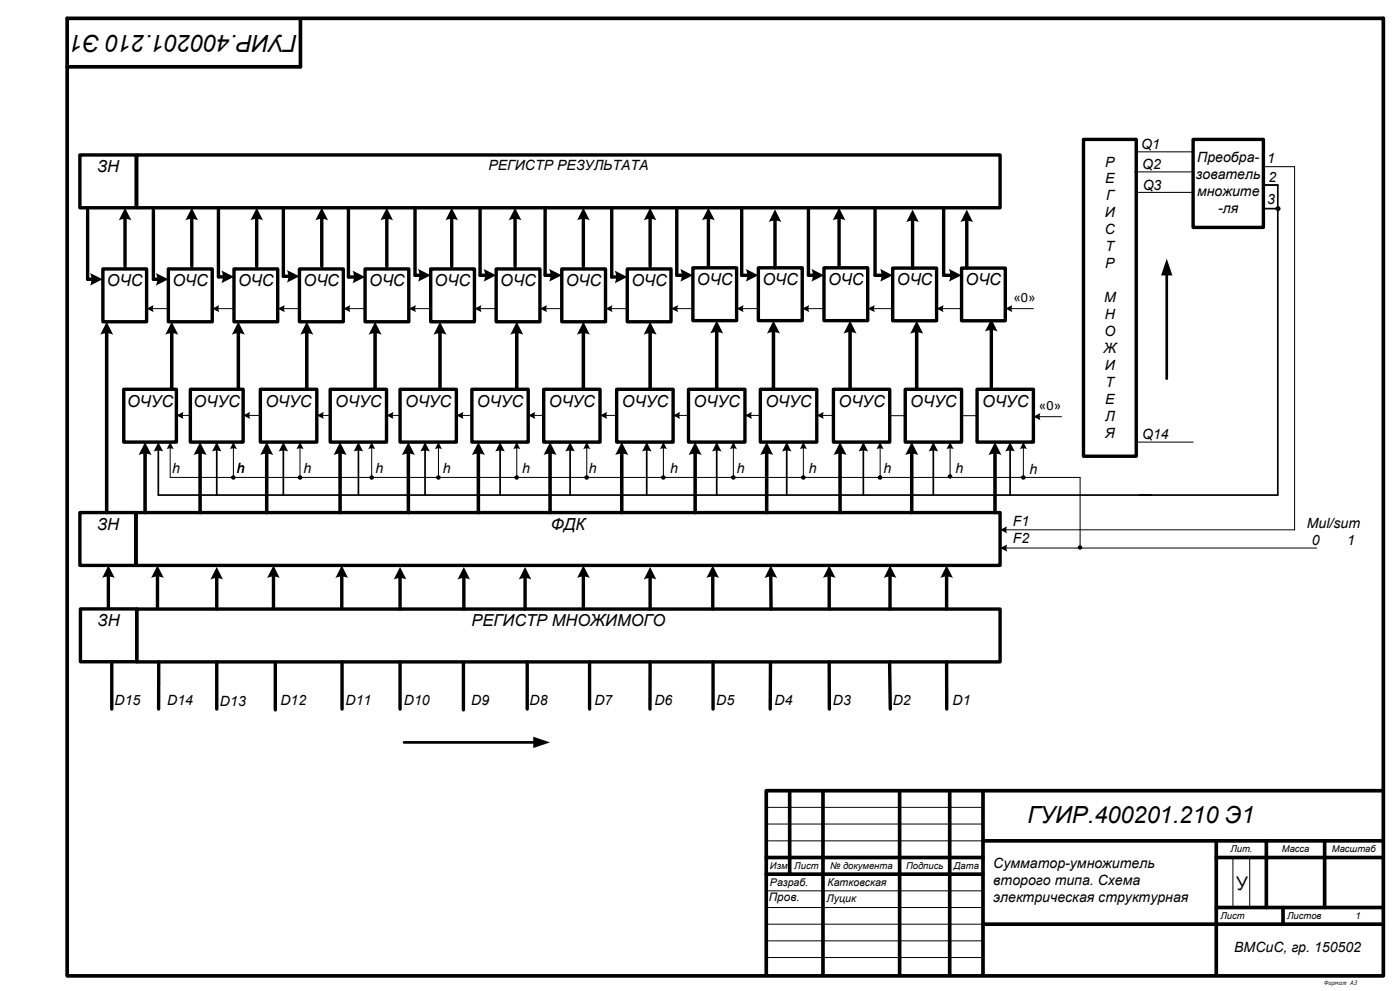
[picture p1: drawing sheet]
<svg xmlns="http://www.w3.org/2000/svg" width="420mm" height="297mm" viewBox="0 0 420 297" stroke-linecap="round" stroke-linejoin="round" font-family="sans-serif">
<g fill="none" stroke="#000" stroke-width="1.1">
<path d="M20.2 5.5h394.8v287h-394.8zM90.1 6v14h-69.9M32 99.4v54.2M51.5 99.4v17.3M71.5 99.4v17.3M92 99.4v17.3M112.5 99.4v17.3M132 99.4v17.3M155 99.4v17.3M175 99.4v17.3M195 99.4v17.3M215 99.1v17.6"/>
<path d="M232 99.1v17.6M255 99.1v17.6M275 99.1v17.6M43.5 135.5v18.1M60 135.5v18.1M80 135.5v18.1M102 135.5v18.1M122.5 135.5v18.1M143.5 135.5v18.1M165 135.5v18.1M186.5 135.5v18.1M208.5 135.5v18.1"/>
<path d="M230 135.5v18.1M252 135.5v18.1M273.5 135.5v18.1M298.5 135.5v18.1M236.9 237v25M246.9 237v55M269.9 237v55M284.9 237v55M294.9 237v55M414.9 237h-185v55M229.9 257h65M294.9 252h120"/>
<path d="M364.9 252v40M364.9 257h50M379.9 252v20M397.4 252v20M229.9 262h65M295 277h120M364.9 272h50M384.9 272v5"/>
</g>
<g fill="none" stroke="#000" stroke-width=".3">
<path d="M340.4 51.5h17M340.7 45.5h17.1M340.9 57.7h17M379 50h9.4v108.8h-86.8M379 55.5h4.3M45.6 92.5h4.9M65.3 92.5h4.9M84.9 92.5h4.9M104.6 92.5h4.9M124.2 92.5h5M143.9 92.5h4.9M163.6 92.5h4.9"/>
<path d="M183.3 92.5h4.9M202.9 92.5h5M222.6 92.5h4.9M242.3 92.5h4.9M261.9 92.5h5.9M282.6 92.5h5.9M303.2 92.5h6.8M51.1 134.1v9h272.9v21.3M54.5 124.5h2.6M70 134.1v9.3M74.5 124.5h3.6M90 134.1v9"/>
<path d="M96.6 124.5h2.5M111.5 134.1v9M117.6 124.5h2.4M131.5 134.1v9.3M138.5 124.5h3.1M155 134.1v8.7M160.1 124.5h3M176 134.1v9.3M181.6 124.5h3.4M199 134.1v9M203.5 124.5h3M220 134.1v9"/>
<path d="M225.1 124.5h3M241 134.1v9M246.6 124.5h3.4M264 134.1v9M266.9 124.6h4.7M285 134.1v9M288.5 124.6h4.6M307 134.1v9M311.6 124.9h6.8M340.9 132.5h17M301.7 164.3h93.3M229.9 242h65"/>
<path d="M229.9 247h65M229.9 252h65M369.9 257v15M374.9 257v15M229.9 267h65M229.9 272h65M229.9 277h65.1M229.9 282h65M229.9 287h65"/>
</g>
<g fill="none" stroke="#000" stroke-width="1">
<path d="M24 46.4h16.9v15.9h-16.9zM41 46.4h259v15.9h-259zM325 41.8h15.9v94.9h-15.9zM357.9 41.8h21.1v26.4h-21.1zM26.3 63v20.7h1.6M37.5 65.2v14.6M46 63v20.7h1.7M57.5 65.2v14.6M65.5 62.3v20.7h1.8M77 65.2v14.6M85 62.3v20.5h2M96.5 65.2v14.6"/>
<path d="M104.5 62.3v20.7h2.1M116 65.2v14.6M124.5 62.3v20.2h1.8M135.5 65.2v14.6M144 62.3v20.2h2M154.5 65.2v14.6M163.5 62.3v20.2h2.2M175 65.2v14.6M183.5 62.3v20.7h1.8M195 65.2v14.6M203 62.3v20.2h2M212.5 65.2v14.6"/>
<path d="M222.5 62.3v20.2h2.2M232.5 65.6v14.7M242.5 62.3v20.2h1.8M251.7 65.2v14.6M262.5 62.3v20.2h2.5M273.8 65.7v14.6M283.1 62.3v20.2h2.5M290 65.7v14.6M30.9 80.6h13.1v15.8h-13.1zM50.5 80.6h13.2v15.8h-13.2zM70.2 80.6h13.1v15.8h-13.1zM89.8 80.6h13.2v15.8h-13.2z"/>
<path d="M109.5 80.6h13.1v15.8h-13.1zM129.2 80.6h13.1v15.8h-13.1zM148.8 80.6h13.2v15.8h-13.2zM168.5 80.6h13.2v15.8h-13.2zM188.2 80.6h13.1v15.8h-13.1zM207.9 80.3h13.1v15.8h-13.1zM227.5 80.3h13.2v15.8h-13.2zM247.2 80.3h13.1v15.8h-13.1zM267.8 80.3h13.2v15.8h-13.2zM288.5 80.3h13.1v15.8h-13.1zM297.4 98.5v18.2M37.1 116.7h15.8v15.8h-15.8z"/>
<path d="M57.1 116.7h15.8v15.8h-15.8zM78.1 116.7h16.9v15.8h-16.9zM99.1 116.7h16.9v15.8h-16.9zM120 116.7h16.9v15.8h-16.9zM141.6 116.7h16.9v15.8h-16.9zM163.1 116.7h16.9v15.8h-16.9zM185 116.7h16.9v15.8h-16.9zM206.5 116.7h17v15.8h-17zM228.1 116.7h16.9v15.8h-16.9zM250 116.7h16.9v15.8h-16.9zM271.6 116.7h16.9v15.8h-16.9zM293.1 116.7h16.9v15.8h-16.9z"/>
<path d="M24 153.6h16.9v15.9h-16.9zM40.7 153.6h259.3v15.9h-259.3zM32.5 172.3v9.8M47.2 172.3v9.8M65 172.8v9.7M82 172.3v9.8M102.5 172.3v9.8M120 172.8v9.7M139.1 172.8v9.7M157.5 172.8v9.7M175 172.3v9.8M195 172.8v9.7"/>
<path d="M213.8 172.3v10.2M231.2 172.3l.1 10.2M248.8 172.3v10.2M267 172.3v10.2M284 172.3v10.2M24.1 182.5h16.9v15.8h-16.9zM33.5 198.4v14.1M41 182.5h259v15.9h-259zM47.6 198.4v14.1M65 198.4v14.1M82.6 198.6v14.2M102.6 198.4v14.1"/>
<path d="M120 198.4v14.1M139 198.6v14.2M158.2 198.4v14.1M176.9 198.4v14.1M195 198.4v14.1M213.9 198.4v14.1M231.1 198.7v13.8M248.8 198.4v14.1M266.9 198.4l.2 14.1M284 198.4v14.1"/>
</g>
<g fill="none" stroke="#000" stroke-width=".51">
<path d="M379 55.5h4.3v92.9h-335.8v-13.7M379 62.5h4M65 134.7v13.7M85 134.7v13.7M107.5 134.7v13.7M127.5 134.7v13.7M150 134.7v13.7M171 134.7v13.7M194 134.7v13.7M215 134.7v13.7M236 134.7v13.7M259 134.7v13.7"/>
<path d="M280 134.7v13.7M303 134.7v13.7"/>
</g>
<g fill="#000">
<path d="M350 77.5l1.7 5h-3.4zM160 220.8l5 1.7-5 1.7z"/>
<path d="M37.5 62.3l1.9 3.7-1.6-.4-2.2 .4z" fill-rule="evenodd"/>
<path d="M57.5 62.3l1.9 3.7-1.6-.4-2.2 .4z" fill-rule="evenodd"/>
<path d="M77 62.3l1.9 3.7-1.6-.4-2.2 .4z" fill-rule="evenodd"/>
<path d="M96.5 62.3l1.9 3.7-1.6-.4-2.2 .4z" fill-rule="evenodd"/>
<path d="M116 62.3l1.9 3.7-1.6-.4-2.2 .4z" fill-rule="evenodd"/>
<path d="M135.5 62.3l1.9 3.7-1.6-.4-2.2 .4z" fill-rule="evenodd"/>
<path d="M154.5 62.3l1.9 3.7-1.6-.4-2.2 .4z" fill-rule="evenodd"/>
<path d="M175 62.3l1.9 3.7-1.6-.4-2.2 .4z" fill-rule="evenodd"/>
<path d="M195 62.3l1.9 3.7-1.6-.4-2.2 .4z" fill-rule="evenodd"/>
<path d="M212.5 62.3l1.9 3.7-1.6-.4-2.2 .4z" fill-rule="evenodd"/>
<path d="M232.5 62.7l1.9 3.8-1.6-.4-2.2 .4z" fill-rule="evenodd"/>
<path d="M251.7 62.3l1.9 3.7-1.6-.4-2.2 .4z" fill-rule="evenodd"/>
<path d="M273.8 62.8l1.8 3.8-1.6-.4-2.1 .4z" fill-rule="evenodd"/>
<path d="M290 62.8l1.9 3.8-1.6-.4-2.2 .4z" fill-rule="evenodd"/>
<path d="M27 81.8l3.8 1.9-3.8 1.9 .4-2.2z" fill-rule="evenodd"/>
<path d="M32 96.4l2 3.9-1.7-.4h-1.1l-1.1 .4z" fill-rule="evenodd"/>
<path d="M44 92.5l2.1-1.1-.2 .9 .2 1.3z" fill-rule="evenodd"/>
<path d="M46.7 81.8l3.8 1.9-3.8 1.9 .5-2.2z" fill-rule="evenodd"/>
<path d="M51.5 96.4l2 3.9-1.7-.4h-1.1l-1.1 .4z" fill-rule="evenodd"/>
<path d="M63.7 92.5l2.1-1.1-.3 .9 .3 1.3z" fill-rule="evenodd"/>
<path d="M66.4 81.1l3.8 1.9-3.8 1.9 .5-2.2z" fill-rule="evenodd"/>
<path d="M71.5 96.4l1.9 3.9-1.6-.4h-1.2l-1 .4z" fill-rule="evenodd"/>
<path d="M83.3 92.5l2.1-1.1-.2 .9 .2 1.3z" fill-rule="evenodd"/>
<path d="M86.1 80.9l3.7 1.9-3.7 1.9 .4-1.6z" fill-rule="evenodd"/>
<path d="M92 96.4l2 3.9-1.7-.4h-1.1l-1.1 .4z" fill-rule="evenodd"/>
<path d="M103 92.5l2.1-1.1-.2 .9 .2 1.3z" fill-rule="evenodd"/>
<path d="M105.7 81.1l3.8 1.9-3.8 1.9 .5-1.6z" fill-rule="evenodd"/>
<path d="M112.5 96.4l2 3.9-1.7-.4h-1.1l-1.1 .4z" fill-rule="evenodd"/>
<path d="M122.6 92.5l2.2-1.1-.2 .9 .2 1.3z" fill-rule="evenodd"/>
<path d="M125.4 80.6l3.8 1.9-3.8 1.9 .4-2.2z" fill-rule="evenodd"/>
<path d="M132 96.4l1.9 3.9-1.6-.4h-1.2l-1.1 .4z" fill-rule="evenodd"/>
<path d="M142.3 92.5l2.1-1.1-.2 .9 .2 1.3z" fill-rule="evenodd"/>
<path d="M145.1 80.6l3.7 1.9-3.7 1.9 .4-2.2z" fill-rule="evenodd"/>
<path d="M155 96.4l2 3.9-1.7-.4h-1.1l-1.1 .4z" fill-rule="evenodd"/>
<path d="M162 92.5l2.1-1.1-.2 .9 .2 1.3z" fill-rule="evenodd"/>
<path d="M164.7 80.6l3.8 1.9-3.8 1.9 .5-2.2z" fill-rule="evenodd"/>
<path d="M175 96.4l2 3.9-1.7-.4h-1.1l-1.1 .4z" fill-rule="evenodd"/>
<path d="M181.7 92.5l2.1-1.1-.3 .9 .3 1.3z" fill-rule="evenodd"/>
<path d="M184.4 81.1l3.8 1.9-3.8 1.9 .4-2.2z" fill-rule="evenodd"/>
<path d="M195 96.4l2 3.9-1.7-.4h-1.1l-1.1 .4z" fill-rule="evenodd"/>
<path d="M201.3 92.5l2.2-1.1-.3 .9 .3 1.3z" fill-rule="evenodd"/>
<path d="M204.1 80.6l3.8 1.9-3.8 1.9 .4-2.2z" fill-rule="evenodd"/>
<path d="M215 96.1l2 3.9-1.7-.5-1.1 .1-1.1 .4z" fill-rule="evenodd"/>
<path d="M221 92.5l2.1-1.1-.2 .9 .2 1.3z" fill-rule="evenodd"/>
<path d="M223.7 80.6l3.8 1.9-3.8 1.9 .5-2.2z" fill-rule="evenodd"/>
<path d="M232 96.1l2 3.9-1.7-.5-1.1 .1-1.1 .4z" fill-rule="evenodd"/>
<path d="M240.7 92.5l2.1-1.1-.3 .9 .3 1.3z" fill-rule="evenodd"/>
<path d="M243.4 80.6l3.8 1.9-3.8 1.9 .5-2.2z" fill-rule="evenodd"/>
<path d="M255 96.1l2 3.9-1.7-.5-1.1 .1-1.1 .4z" fill-rule="evenodd"/>
<path d="M260.3 92.5l2.1-1.1-.2 .9 .2 1.3z" fill-rule="evenodd"/>
<path d="M264 80.6l3.8 1.9-3.8 1.9 .5-2.2z" fill-rule="evenodd"/>
<path d="M275 96.1l1.9 3.9-1.6-.4-2.3 .4z" fill-rule="evenodd"/>
<path d="M281 92.5l2.1-1.1-.3 .9 .3 1.3z" fill-rule="evenodd"/>
<path d="M284.6 80.6l3.9 1.9-3.9 1.9 .5-1.6z" fill-rule="evenodd"/>
<path d="M297.4 95.6l1.9 3.8-1.7-.5-2.1 .5z" fill-rule="evenodd"/>
<path d="M301.6 92.5l2.1-1.1-.2 .9 .2 1.3z" fill-rule="evenodd"/>
<path d="M43.5 132.5l2 3.9-1.7-.4-2.2 .4z" fill-rule="evenodd"/>
<path d="M47.5 132.5l1.4 2.8-1.4-.3-1.4 .3z" fill-rule="evenodd"/>
<path d="M51.1 132.5l1 2.1-.8-.2-1.3 .2z" fill-rule="evenodd"/>
<path d="M52.9 124.5l2.2-1.1-.3 .9 .3 1.3z" fill-rule="evenodd"/>
<path d="M60 132.5l2 3.9-1.7-.4-2.2 .4z" fill-rule="evenodd"/>
<path d="M65 132.5l1.4 2.8-1.4-.3-1.4 .3z" fill-rule="evenodd"/>
<path d="M70 132.5l1.1 2.1-.9-.2-1.2 .2z" fill-rule="evenodd"/>
<path d="M72.9 124.5l2.2-1.1-.3 .9 .3 1.3z" fill-rule="evenodd"/>
<path d="M80 132.5l2 3.9-1.7-.4-2.2 .4z" fill-rule="evenodd"/>
<path d="M85 132.5l1.4 2.8-1.4-.3-1.4 .3z" fill-rule="evenodd"/>
<path d="M90 132.5l1.1 2.1-.9-.2-1.3 .2z" fill-rule="evenodd"/>
<path d="M95 124.5l2.2-1.1-.3 .9 .3 1.3z" fill-rule="evenodd"/>
<path d="M102 132.5l2 3.9-1.7-.4-2.2 .4z" fill-rule="evenodd"/>
<path d="M107.5 132.5l1.4 2.8-1.4-.3-1.4 .3z" fill-rule="evenodd"/>
<path d="M111.5 132.5l1.1 2.1-.9-.2-1.3 .2z" fill-rule="evenodd"/>
<path d="M116 124.5l2.1-1.1-.3 .9 .3 1.3z" fill-rule="evenodd"/>
<path d="M122.5 132.5l2 3.9-1.7-.4-2.2 .4z" fill-rule="evenodd"/>
<path d="M127.5 132.5l1.4 2.8-1.4-.3-1.4 .3z" fill-rule="evenodd"/>
<path d="M131.5 132.5l1.1 2.1-.9-.2-1.2 .2z" fill-rule="evenodd"/>
<path d="M136.9 124.5l2.2-1.1-.3 .9 .3 1.3z" fill-rule="evenodd"/>
<path d="M143.5 132.5l2 3.9-1.7-.4-2.2 .4z" fill-rule="evenodd"/>
<path d="M150 132.5l1.4 2.8-1.4-.3-1.4 .3z" fill-rule="evenodd"/>
<path d="M155 132.5l1.1 2.1-.9-.2-1.2 .2z" fill-rule="evenodd"/>
<path d="M158.5 124.5l2.1-1.1-.2 .9 .2 1.3z" fill-rule="evenodd"/>
<path d="M165 132.5l2 3.9-1.7-.4-2.2 .4z" fill-rule="evenodd"/>
<path d="M171 132.5l1.4 2.8-1.4-.3-1.4 .3z" fill-rule="evenodd"/>
<path d="M176 132.5l1.1 2.1-.9-.2-1.2 .2z" fill-rule="evenodd"/>
<path d="M180 124.5l2.2-1.1-.3 .9 .3 1.3z" fill-rule="evenodd"/>
<path d="M186.5 132.5l2 3.9-1.7-.4-2.2 .4z" fill-rule="evenodd"/>
<path d="M194 132.5l1.5 2.8-1.5-.3-1.4 .3z" fill-rule="evenodd"/>
<path d="M199 132.5l1.1 2.1-.9-.2-1.2 .2z" fill-rule="evenodd"/>
<path d="M201.9 124.5l2.1-1.1-.2 .9 .2 1.3z" fill-rule="evenodd"/>
<path d="M208.5 132.5l2 3.9-1.7-.4-2.2 .4z" fill-rule="evenodd"/>
<path d="M215 132.5l1.5 2.8-1.5-.3-1.4 .3z" fill-rule="evenodd"/>
<path d="M220 132.5l1.1 2.1-.9-.2-1.3 .2z" fill-rule="evenodd"/>
<path d="M223.5 124.5l2.1-1.1-.2 .9 .2 1.3z" fill-rule="evenodd"/>
<path d="M230 132.5l1.9 3.9-1.6-.4-2.3 .4z" fill-rule="evenodd"/>
<path d="M236 132.5l1.4 2.8-1.4-.3-1.4 .3z" fill-rule="evenodd"/>
<path d="M241 132.5l1.1 2.1-.9-.2-1.3 .2z" fill-rule="evenodd"/>
<path d="M245 124.5l2.1-1.1-.2 .9 .2 1.3z" fill-rule="evenodd"/>
<path d="M252 132.5l2 3.9-1.7-.4-2.2 .4z" fill-rule="evenodd"/>
<path d="M259 132.5l1.4 2.8-1.4-.3-1.4 .3z" fill-rule="evenodd"/>
<path d="M264 132.5l1.1 2.1-.9-.2-1.3 .2z" fill-rule="evenodd"/>
<path d="M273.5 132.5l2 3.9-1.7-.4-2.2 .4z" fill-rule="evenodd"/>
<path d="M280 132.5l1.4 2.8-1.4-.3-1.4 .3z" fill-rule="evenodd"/>
<path d="M285 132.5l1.1 2.1-.9-.2-1.3 .2z" fill-rule="evenodd"/>
<path d="M298.5 132.5l1.9 3.9-1.6-.4-2.3 .4z" fill-rule="evenodd"/>
<path d="M303 132.5l1.4 2.8-1.4-.3-1.4 .3z" fill-rule="evenodd"/>
<path d="M307 132.5l1.1 2.1-.9-.2-1.3 .2z" fill-rule="evenodd"/>
<path d="M310 124.9l2.1-1.1-.2 .8 .2 1.3z" fill-rule="evenodd"/>
<path d="M300 158.8l2.1-1.1-.2 .9 .2 1.3z" fill-rule="evenodd"/>
<path d="M32.5 169.5l1.9 3.7-1.6-.4-2.2 .4z" fill-rule="evenodd"/>
<path d="M47.2 169.5l1.9 3.7-1.6-.4-2.2 .4z" fill-rule="evenodd"/>
<path d="M65 169.9l1.9 3.8-1.6-.4-2.2 .4z" fill-rule="evenodd"/>
<path d="M82 169.5l1.9 3.7-1.6-.4-2.2 .4z" fill-rule="evenodd"/>
<path d="M102.5 169.5l1.9 3.7-1.6-.4-2.2 .4z" fill-rule="evenodd"/>
<path d="M120 169.9l1.9 3.8-1.6-.4-2.2 .4z" fill-rule="evenodd"/>
<path d="M139.1 169.9l1.9 3.8-1.6-.4-2.2 .4z" fill-rule="evenodd"/>
<path d="M157.5 169.9l1.9 3.8-1.6-.4-2.2 .4z" fill-rule="evenodd"/>
<path d="M175 169.5l1.9 3.7-1.6-.4-2.2 .4z" fill-rule="evenodd"/>
<path d="M195 169.9l1.9 3.8-1.6-.4-2.2 .4z" fill-rule="evenodd"/>
<path d="M213.8 169.5l1.9 3.7-1.6-.4-2.2 .4z" fill-rule="evenodd"/>
<path d="M231.2 169.5l1.9 3.7-1.6-.4-2.1 .5z" fill-rule="evenodd"/>
<path d="M248.8 169.5l1.9 3.7-1.7-.4-2.1 .4z" fill-rule="evenodd"/>
<path d="M267 169.5l1.9 3.7-1.6-.4-2.2 .4z" fill-rule="evenodd"/>
<path d="M284 169.5l1.9 3.7-1.6-.4-2.2 .4z" fill-rule="evenodd"/>
<path d="M300 164.3l2.2-1.1-.3 .9 .3 1.3z" fill-rule="evenodd"/>
</g>
<g fill="none" stroke="#000" stroke-width=".72">
<circle cx="383.4" cy="62.5" r=".4"/>
<circle cx="70" cy="143.1" r=".31"/>
<circle cx="90" cy="143.1" r=".31"/>
<circle cx="111.5" cy="143.1" r=".31"/>
<circle cx="131.5" cy="143.1" r=".31"/>
<circle cx="155" cy="143.1" r=".32"/>
<circle cx="176" cy="143.1" r=".32"/>
<circle cx="199" cy="143.1" r=".31"/>
<circle cx="220" cy="143.1" r=".31"/>
<circle cx="241" cy="143.1" r=".31"/>
<circle cx="264" cy="143.1" r=".32"/>
<circle cx="285" cy="142.8" r=".31"/>
<circle cx="307" cy="143.1" r=".31"/>
<circle cx="324" cy="164.1" r=".31"/>
</g>
<path d="M350 82.1v31.4M121.2 222.5h39.2" fill="none" stroke="#000" stroke-width=".8"/>
<g font-size="7.1">
<text x="89.2" y="10.4" transform="rotate(-180 89.2 10.4)">ГУИР.400201.210 Э1</text>
<text x="308.2" y="246.6">ГУИР.400201.210 Э1</text>
</g>
<text font-size="5.6" x="370.8" y="266.7">У</text>
<g font-size="5">
<text x="29.1" y="51.6">ЗН</text>
<text x="32.1" y="85.8">ОЧС</text>
<text x="51.7" y="85.8">ОЧС</text>
<text x="71.4" y="85.8">ОЧС</text>
<text x="91.1" y="85.8">ОЧС</text>
<text x="110.7" y="85.8">ОЧС</text>
<text x="130.4" y="85.8">ОЧС</text>
<text x="150.1" y="85.8">ОЧС</text>
<text x="169.7" y="85.8">ОЧС</text>
<text x="189.4" y="85.8">ОЧС</text>
<text x="209.1" y="85.4">ОЧС</text>
<text x="228.7" y="85.4">ОЧС</text>
<text x="248.4" y="85.4">ОЧС</text>
<text x="269" y="85.5">ОЧС</text>
<text x="289.6" y="85.5">ОЧС</text>
<text x="38.1" y="121.8">ОЧУС</text>
<text x="58.1" y="121.8">ОЧУС</text>
<text x="79.6" y="121.8">ОЧУС</text>
<text x="100.6" y="121.8">ОЧУС</text>
<text x="121.5" y="121.8">ОЧУС</text>
<text x="143.1" y="121.8">ОЧУС</text>
<text x="164.6" y="121.8">ОЧУС</text>
<text x="186.6" y="121.8">ОЧУС</text>
<text x="208.1" y="121.8">ОЧУС</text>
<text x="229.6" y="121.8">ОЧУС</text>
<text x="251.5" y="121.8">ОЧУС</text>
<text x="273.1" y="121.8">ОЧУС</text>
<text x="294.6" y="121.8">ОЧУС</text>
<text x="29.1" y="158.8">ЗН</text>
<text x="165.2" y="158.8">ФДК</text>
<text x="29.3" y="187.7">ЗН</text>
<text x="141.5" y="187.7">РЕГИСТР МНОЖИМОГО</text>
</g>
<g font-size="4.2">
<text x="342.3" y="44.8">Q1</text>
<text x="146.5" y="51">РЕГИСТР РЕЗУЛЬТАТА</text>
<text x="331.6" y="49.9">Р</text>
<text x="342.6" y="50.8">Q2</text>
<text x="358.8" y="53.7">зователь</text>
<text x="359.2" y="48.6">Преобра-</text>
<text x="380.1" y="48.8">1</text>
<text x="331.6" y="55">Е</text>
<text x="342.8" y="56.8">Q3</text>
<text x="359.1" y="58.8">множите</text>
<text x="380.6" y="54.4">2</text>
<text x="331.5" y="65.2">И</text>
<text x="331.8" y="60.1">Г</text>
<text x="365.5" y="63.9">-ля</text>
<text x="380.1" y="61.2">3</text>
<text x="331.4" y="70.2">С</text>
<text x="331.7" y="75.3">Т</text>
<text x="331.6" y="80.4">Р</text>
<text x="304.1" y="90.6">«0»</text>
<text x="331.2" y="90.6">М</text>
<text x="331.4" y="95.6">Н</text>
<text x="331.3" y="100.7">О</text>
<text x="331" y="105.8">Ж</text>
<text x="331.5" y="110.9">И</text>
<text x="331.7" y="116">Т</text>
<text x="311.8" y="123">«0»</text>
<text x="331.6" y="121">Е</text>
<text x="331.5" y="126.1">Л</text>
<text x="331.5" y="131.2">Я</text>
<text x="342.6" y="131.4">Q14</text>
<text x="51.7" y="141.7">h</text>
<text x="71" y="141.7">h</text>
<text x="91.1" y="141.7">h</text>
<text x="112.7" y="141.7">h</text>
<text x="132.8" y="141.7">h</text>
<text x="156.7" y="141.7">h</text>
<text x="176.7" y="141.7">h</text>
<text x="201" y="141.7">h</text>
<text x="221.1" y="141.7">h</text>
<text x="242.7" y="141.7">h</text>
<text x="265" y="141.7">h</text>
<text x="286.7" y="141.7">h</text>
<text x="308.9" y="142.1">h</text>
<text x="303.9" y="157.6">F1</text>
<text x="392" y="158.2">Mul/sum</text>
<text x="303.9" y="162.9">F2</text>
<text x="393.5" y="163.3">0</text>
<text x="404.1" y="163.3">1</text>
<text x="34.3" y="211.4">D15</text>
<text x="50.2" y="211.4">D14</text>
<text x="66" y="211.7">D13</text>
<text x="84.1" y="211.4">D12</text>
<text x="103.7" y="211.4">D11</text>
<text x="121.2" y="211.4">D10</text>
<text x="141.4" y="211.4">D9</text>
<text x="158.8" y="211.2">D8</text>
<text x="178.3" y="211.4">D7</text>
<text x="196.3" y="211.2">D6</text>
<text x="214.9" y="211.2">D5</text>
<text x="232.4" y="211.2">D4</text>
<text x="249.9" y="211.4">D3</text>
<text x="267.8" y="211.2">D2</text>
<text x="285.7" y="211.4">D1</text>
<text x="298" y="260.2">Сумматор-умножитель</text>
<text x="298" y="265.3">второго типа. Схема</text>
<text x="298" y="270.3">электрическая структурная</text>
<text x="370.2" y="285.2">ВМСиС, гр. 150502</text>
</g>
<text font-size="3.5" x="230.6" y="270">Пров.</text>
<g font-size="3.2">
<text x="231" y="265.5">Разраб.</text>
<text x="248.2" y="265.5">Катковская</text>
<text x="248" y="270.4">Луцик</text>
</g>
<g font-size="2.8">
<text x="369.1" y="255.4">Лит.</text>
<text x="384.5" y="255.4">Масса</text>
<text x="399.5" y="255.4">Масштаб</text>
<text x="231" y="260.3">Изм</text>
<text x="238.3" y="260.3">Лист</text>
<text x="249" y="260.3">№ документа</text>
<text x="271.8" y="260.3">Подпись</text>
<text x="286.2" y="260.3">Дата</text>
<text x="366.1" y="275.3">Лист</text>
<text x="386.1" y="275.3">Листов</text>
<text x="406.6" y="275.3">1</text>
</g>
<text font-size="2.1" x="397" y="295.3">Формат А3</text>
</svg>
